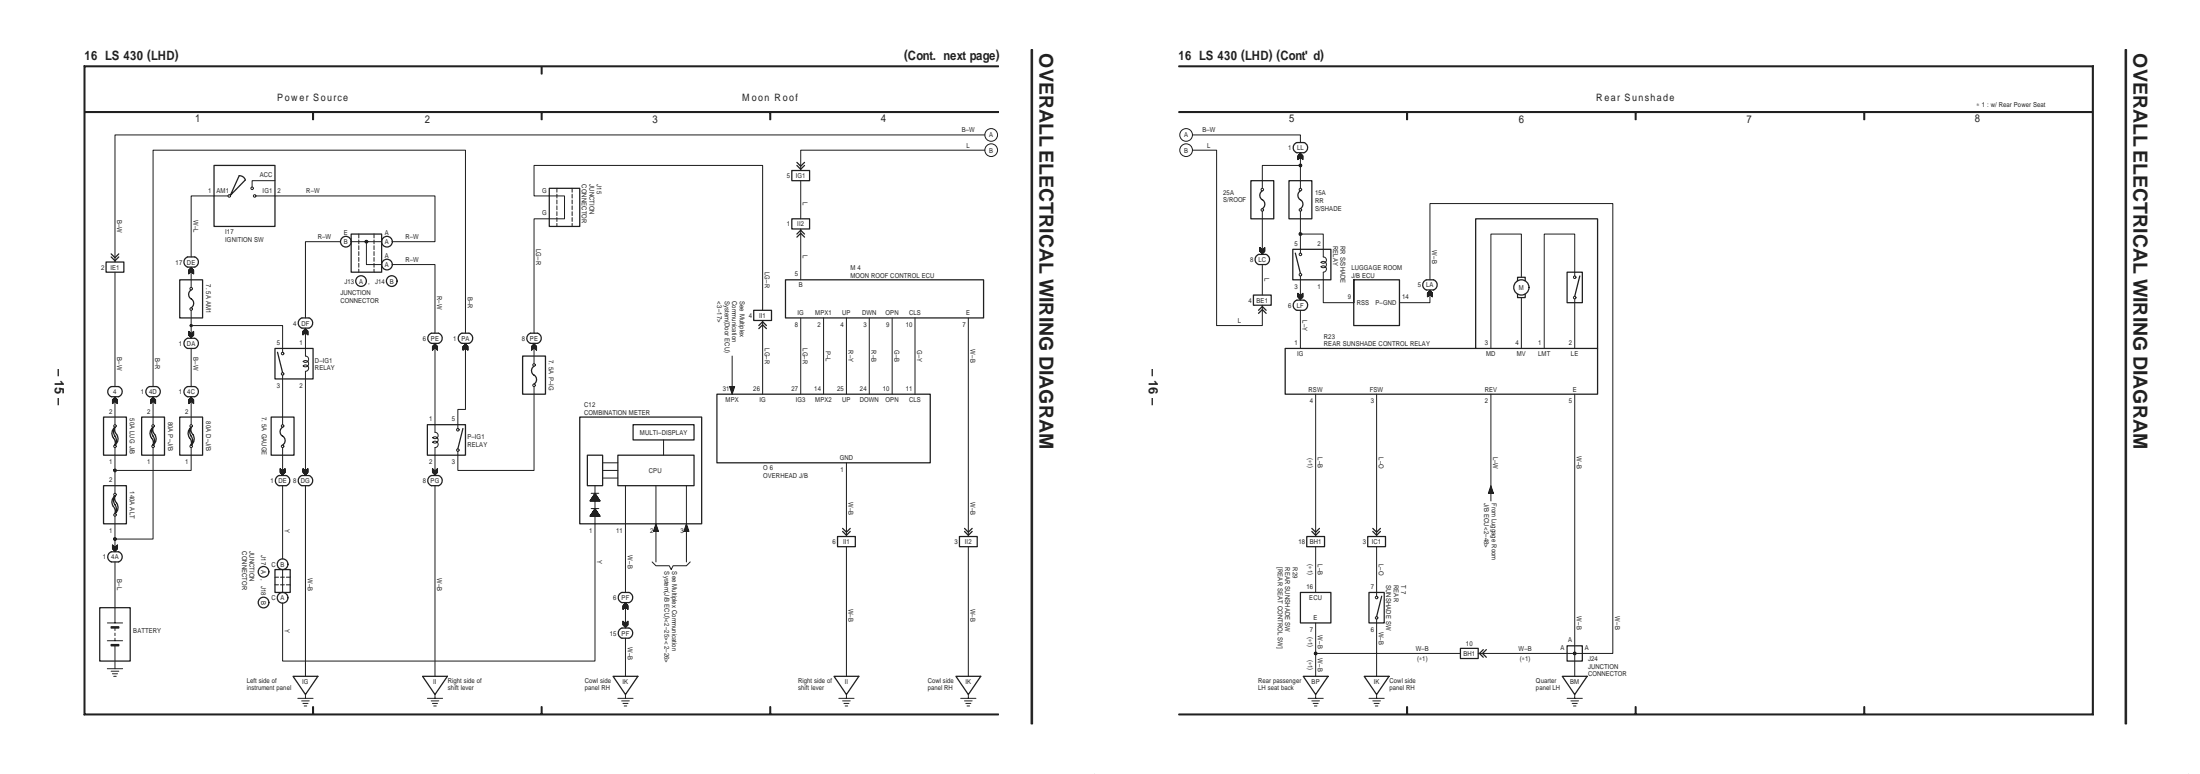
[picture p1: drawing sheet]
<svg xmlns="http://www.w3.org/2000/svg" width="597mm" height="210mm" viewBox="0 0 597 210" stroke-linecap="round" stroke-linejoin="round" font-family="sans-serif">
<g fill="#fff" stroke="#fff" stroke-width=".27">
<path d="M279.9 13.5h17.1z"/>
<path d="M279.9 196.4h17.1z"/>
<path d="M297 13.5v182.9z"/>
<path d="M576.9 13.5h17.1z"/>
<path d="M576.9 196.4h17.1z"/>
<path d="M594 13.5v182.9z"/>
</g>
<g fill="#231f20" stroke="#231f20" stroke-width=".27">
<path d="M279.9 13.5h.4v182.9h-.4z" fill-rule="evenodd"/>
<path d="M576.9 13.5h.4v182.9h-.4z" fill-rule="evenodd"/>
</g>
<path d="M273.7 12v186M570.7 12v186" fill="none" stroke="#fff" stroke-width=".27"/>
<g fill="none" stroke="#231f20" stroke-width=".34">
<path d="M146.9 18.1v2M147.2 18.1v2M271.1 17.9h-248.3v176h248.3M271.1 18.1h-248.1v175.6h248.1M320 18.1h248.1v175.6h-248.1M320 17.9h248.3v176h-248.3M23 30.5h248.1M23 30.3h248.1M84.9 30.5v2M85.1 30.5v2M146.9 30.5v2M147.2 30.5v2"/>
<path d="M209 30.5v2M209.2 30.5v2M320 30.5h248.1M320 30.3h248.1M351.7 38.9l.4-.2h1.9a1.45 1.45 0 0 1 1 1.4 1.45 1.45 0 0 1-1 1.3h-1.9a1.45 1.45 0 0 1-.4-2.5zM381.9 30.5v2M382.1 30.5v2M443.9 30.5v2M444.2 30.5v2M506 30.5v2M506.2 30.5v2M58.1 44.9h16.6v16.5h-16.6z"/>
<path d="M64.9 47.7a1.64 1.64 0 0 1 1.7 1.1l-4.1 4.2zM149.1 51.1h8.3v10.3h-8.3zM215 59.4h4.8v2.7h-4.8zM215 46.3h4.8v2.7h-4.8zM216.3 44.9l1.1 1 1-1M216.3 44.1l1.1 1 1-1M339.6 49h6.2v10.4h-6.2zM342.7 51.8a1.56 1.56 0 0 0 .4 2.7 1.4 1.4 0 0 1-.4 2.1M349.9 49h6.2v10.4h-6.2zM353 51.8a1.56 1.56 0 0 0 .4 2.7 1.4 1.4 0 0 1-.4 2.1M28.8 71.1h4.8v2.7h-4.8zM30.2 69.7l1 1 1-1"/>
<path d="M30.2 68.9l1 1 1-1M48.8 75.9h6.2v10.4h-6.2zM50.5 69.9l.4-.2h2a1.45 1.45 0 0 1 1 1.4 1.45 1.45 0 0 1-1 1.4h-2a1.45 1.45 0 0 1-.4-2.6zM51.9 78.7a1.56 1.56 0 0 0 .4 2.7 1.4 1.4 0 0 1-.4 2.1M95.3 63.5h8.3v10.3h-8.3zM213.2 75.9h53.8v10.4h-53.8zM216.3 63.5l1.1-1 1 1M216.3 64.3l1.1-1 1 1M341.3 69.2l.4-.2h2a1.45 1.45 0 0 1 1 1.4 1.45 1.45 0 0 1-1 1.4h-2a1.45 1.45 0 0 1-1-1.2 1.45 1.45 0 0 1 .6-1.4zM351 67.6h10.3v8.3h-10.3zM351.7 68.7l1.3 5.5M367.5 75.9v12.4h12.4v-12.4h-12.4v6.2"/>
<path d="M386.8 76.1l.4-.2h2a1.45 1.45 0 0 1 1 1.4 1.45 1.45 0 0 1-1 1.4h-2a1.45 1.45 0 0 1-.9-1.2 1.45 1.45 0 0 1 .5-1.4zM412 76.2v-1h2.1v1M412 79.8v.9h2.1v-.9M425.4 73.8h4.2v8.3h-4.2zM428.9 74.9l-1.4 5.5M50.5 92l.4-.2h2a1.45 1.45 0 0 1 1 1.4 1.45 1.45 0 0 1-1 1.3h-2a1.45 1.45 0 0 1-.9-1.1 1.45 1.45 0 0 1 .5-1.4zM74.7 94.5h10.3v8.3h-10.3zM75.3 95.6l1.4 5.5M81.6 86.5l.4-.2h1.9a1.45 1.45 0 0 1 1 1.3 1.45 1.45 0 0 1-1 1.4h-1.9a1.45 1.45 0 0 1-.4-2.5zM116.7 90.6l.4-.2h1.9a1.45 1.45 0 0 1 1.1 1.4 1.45 1.45 0 0 1-1.1 1.4h-1.9a1.45 1.45 0 0 1-.4-2.6zM125 90.6l.4-.2h1.9a1.45 1.45 0 0 1 1 1.4 1.45 1.45 0 0 1-1 1.4h-1.9a1.45 1.45 0 0 1-.4-2.6zM141.9 96.6h6.2v10.4h-6.2z"/>
<path d="M143.6 90.6l.4-.2h1.9a1.45 1.45 0 0 1 1 1.4 1.45 1.45 0 0 1-1 1.4h-1.9a1.45 1.45 0 0 1-.4-2.6zM145 99.4a1.56 1.56 0 0 0 .3 2.7 1.4 1.4 0 0 1-.3 2.1M204.6 84.2h4.8v2.8h-4.8zM206 88.3l1-1 1.1 1M206 89.2l1-1.1 1.1 1.1M340.3 80.1h4.8v2.7h-4.8zM341.7 84.2l1-1 1 1M341.7 85l1-1 1 1M348.9 94.5h84.8v12.5h-84.8zM351.7 81.6l.4-.2h1.9a1.45 1.45 0 0 1 1 1.4 1.45 1.45 0 0 1-1 1.4h-1.9a1.45 1.45 0 0 1-.4-2.6zM400.6 94.5v-35.1h33.1v35.1M28.1 113.2h6.2v10.3h-6.2z"/>
<path d="M29.8 105.1l.5-.2h1.9a1.45 1.45 0 0 1 1 1.4 1.45 1.45 0 0 1-1 1.3h-1.9a1.45 1.45 0 0 1-.5-2.5zM31.2 115.9v1.3l.5 .7M31.2 115.9a2.31 2.31 0 0 0 .3 2.9 2.03 2.03 0 0 1-.3 1.9M31.2 115.9a2.38 2.38 0 0 0 0 3.6v1.2M31.7 117.9a2.07 2.07 0 0 1-.5 2.8M38.5 113.2h6.2v10.3h-6.2zM40.2 105.1l.4-.2h1.9a1.45 1.45 0 0 1 1 1.4 1.45 1.45 0 0 1-1 1.3h-1.9a1.45 1.45 0 0 1-.4-2.5zM41.6 115.9v1.3a2.38 2.38 0 0 1 0 3.5M41.6 115.9a2.31 2.31 0 0 0 .2 2.9 2.03 2.03 0 0 1-.2 1.9M41.6 115.9a2.38 2.38 0 0 0-.1 3.6l.1 1.2M48.8 113.2h6.2v10.3h-6.2zM50.5 105.1l.4-.2h2a1.45 1.45 0 0 1 1 1.4 1.45 1.45 0 0 1-1 1.3h-2a1.45 1.45 0 0 1-.4-2.5z"/>
<path d="M51.9 115.9v1.3a2.38 2.38 0 0 1 0 3.5M51.9 115.9a2.31 2.31 0 0 0 .3 2.9 2.03 2.03 0 0 1-.3 1.9M51.9 115.9a2.38 2.38 0 0 0 0 3.6v1.2M73.6 113.2h6.2v10.3h-6.2zM76.7 115.9a1.56 1.56 0 0 0 .4 2.7 1.4 1.4 0 0 1-.4 2.1M116 115.2h10.4v8.3h-10.4zM125.7 116.3l-1.4 5.5M157.4 113.2h33.1v28.9h-33.1zM171.9 115.2h16.5v4.2h-16.5zM194.6 107h57.9v18.6h-57.9zM28.1 131.8h6.2v10.3h-6.2zM31.2 134.5v1.3l.5 .7"/>
<path d="M31.2 134.5a2.31 2.31 0 0 0 .3 2.9 2.03 2.03 0 0 1-.3 2M31.2 134.5a2.38 2.38 0 0 0 0 3.6v1.3M31.7 136.5a2.07 2.07 0 0 1-.5 2.9M75.3 129.2l.5-.2h1.9a1.45 1.45 0 0 1 1 1.4 1.45 1.45 0 0 1-1 1.4h-1.9a1.45 1.45 0 0 1-.5-2.6zM81.6 129.2l.4-.2h1.9a1.45 1.45 0 0 1 1 1.4 1.45 1.45 0 0 1-1 1.4h-1.9a1.45 1.45 0 0 1-.4-2.6zM116.7 129.2l.4-.2h1.9a1.45 1.45 0 0 1 1.1 1.4 1.45 1.45 0 0 1-1.1 1.4h-1.9a1.45 1.45 0 0 1-.4-2.6zM159.5 123.5h4.1v8.3h-4.1zM167.7 123.5h20.7v8.3h-20.7zM29.8 149.9l.5-.2h1.9a1.45 1.45 0 0 1 1 1.4 1.45 1.45 0 0 1-1 1.4h-1.9a1.45 1.45 0 0 1-1-1.2 1.45 1.45 0 0 1 .5-1.4zM74.7 154.5h4.1v6.2h-4.1zM227.4 145.6h4.8v2.7h-4.8zM228.8 144.2l1 1 1-1"/>
<path d="M228.8 143.4l1 1 1-1M260.5 145.6h4.8v2.7h-4.8zM261.8 144.2l1.1 1 1-1M261.8 143.4l1.1 1 1-1M354.8 145.6h4.8v2.7h-4.8zM356.1 144.2l1.1 1 1-1M356.1 143.4l1.1 1 1-1M371.3 145.6h4.8v2.7h-4.8zM372.7 144.2l1 1 1.1-1M372.7 143.4l1 1 1.1-1M27.1 164.9h8.3v14.5h-8.3zM30.2 170.1h2v.3h-2z"/>
<path d="M30.2 174.9h2v.3h-2zM168.4 170.6l.4-.2h2a1.45 1.45 0 0 1 1 1.4 1.45 1.45 0 0 1-1 1.4h-2a1.45 1.45 0 0 1-.9-1.2 1.45 1.45 0 0 1 .5-1.4zM168.4 161l.4-.3h2a1.45 1.45 0 0 1 1 1.4 1.45 1.45 0 0 1-1 1.4h-2a1.45 1.45 0 0 1-.9-1.1 1.45 1.45 0 0 1 .5-1.4zM353 160.7h8.3v8.3h-8.3zM371.7 160.7h4.1v8.3h-4.1zM375.1 161.8l-1.4 5.5M396.5 175.9h4.8v2.8h-4.8zM402.7 176.3l-1.1 1 1.1 1M403.5 176.3l-1 1 1 1M425.4 175.2h4.2v4.2h-4.2zM79.6 183.5h6.7l-3.4 4.9zM84.9 191.8v1.9"/>
<path d="M85.1 191.8v1.9M114.7 183.5h6.8l-3.4 4.9zM146.9 191.8v1.9M147.2 191.8v1.9M166.4 183.5h6.8l-3.4 4.9zM209 191.8v1.9M209.2 191.8v1.9M226.4 183.5h6.8l-3.4 4.9zM259.5 183.5h6.8l-3.4 4.9zM353.8 183.5h6.7l-3.3 4.9zM370.4 183.5h6.7l-3.4 4.9zM381.9 191.8v1.9"/>
<path d="M382.1 191.8v1.9M424.1 183.5h6.8l-3.4 4.9zM443.9 191.8v1.9M444.2 191.8v1.9M506 191.8v1.9M506.2 191.8v1.9"/>
<circle cx="93.9" cy="65.6" r="1.45"/>
<circle cx="98" cy="76.3" r="1.45"/>
<circle cx="105.1" cy="71.8" r="1.45"/>
<circle cx="105.1" cy="65.6" r="1.45"/>
<circle cx="106.3" cy="76.3" r="1.45"/>
<circle cx="413" cy="78" r="2.07"/>
<circle cx="71.5" cy="155.1" r="1.45"/>
<circle cx="76.7" cy="153.1" r="1.45"/>
<circle cx="71.5" cy="163.5" r="1.45"/>
<circle cx="76.7" cy="162.2" r="1.45"/>
</g>
<g fill="none" stroke="#231f20" stroke-width=".27">
<path d="M58.1 53.2h3.8M69.5 53.2h5.2M74.7 49h-6.3v1.7M149.1 53.2h4.2v6.2h-4.2M342.7 57.3v11.7M352.4 42.2v1l.2-1.1v.9l.1-1 .1 .9v-1.1l.1 .9 .1-1v.9v-1l.2 1.1v-.9l.1 1 .1-.8v1l.1-.9 .1 1 .1-.9v1l-.7-.6-.7 .7v-1l.7-.7 .7 .7v1l-.7-.7M352.7 44.6a.38 .38 0 0 0 .2 .6 .38 .38 0 0 0 .5-.4 .38 .38 0 0 0-.6-.2v.4h.4l-.1-.3-.1 .2h-10.3v6.2M353 41.4v9.7M353 57.3v11.4M51.3 73.3v.9v-1l.1 .9 .1-1 .1 .9v-1.1l.1 .9 .1-1.1 .1 .9v-.9l.1 1v-.9l.1 1 .1-.9v1l.1-.8 .1 1 .1-.8v.9l-.6-.6-.7 .8v-1.1l.7-.7 .7 .7v1.1l-.7-.7M51.9 72.5v5.5M95.3 65.6h8.3"/>
<path d="M99.2 65.3a.38 .38 0 0 0 .2 .6 .38 .38 0 0 0 .4-.4 .38 .38 0 0 0-.5-.3l.1 .6 .3-.2-.3-.2 .1 6.4h4.1M342.7 67.8l.7-.7v1.1l-.7 .7-.7-.7v-1.1l.7 .8 .6-.7v1l-.1-.9v1l-.1-.8-.1 1.1-.1-.9-.1 1v-.9l-.1 1v-.9l-.1 .9-.1-1.1-.1 .9-.1-1.1v.9l-.1-1-.1 .9v-1.1v1M352.7 63.3a.38 .38 0 0 0 .2 .6 .38 .38 0 0 0 .5-.4 .38 .38 0 0 0-.6-.3v.4l.3 .1 .1-.3-.3-.1 .1 .2h6.2v6.2a.86 .86 0 0 1 .8 1.2 .86 .86 0 0 1-1.4 .3 .86 .86 0 0 1 1.3 0 .86 .86 0 0 1-.1 1.2 .86 .86 0 0 1-1.2 0 .86 .86 0 0 1 1.4 .3 .86 .86 0 0 1-.8 1.1v8.3h8.3M353 74.9v6.5M387.6 79.5v1l.1-1.1 .1 .8 .1-1v.9l.1-1 .1 .9v-1.1l.1 .9v-.9l.1 1 .1-.8 .1 1v-.9l.1 1 .1-.8 .1 1v-.9v1l-.6-.7-.7 .8v-1.1l.7-.7 .7 .7v1.1l-.7-.7M388.2 78.7v3.4h-8.3M413 75.2v-11.7h-8.3v31M427.5 74.9v-11.4h-8.3v31M51.8 88.6v-.5h.2v.5M51.9 90.6l.7-.7v1l-.7 .7-.7-.7v-1l.7 .7 .6-.6v1l-.1-.9-.1 1.1-.1-.9v1l-.1-.9-.1 1.1v-.9l-.1 1v-.9l-.1 .8v-1l-.1 .9-.1-1.1v.9l-.2-1.1-.1 .9v-1v1M51.9 88.3h24.8v7.3M51.9 84.2v7.6"/>
<path d="M82.3 89.8v1l.1-1.1 .1 .9 .1-1v.9l.1-1.1 .1 .9 .1-1v.8v-.9l.1 1 .1-.8v1l.1-.9 .1 1v-.9l.2 1.1v-.9v1l-.6-.6-.7 .7v-1l.7-.7 .7 .7v1l-.7-.7M82.9 89v7.6a.86 .86 0 0 1 .8 1.2 .86 .86 0 0 1-1.4 .3 .86 .86 0 0 1 1.2 0 .86 .86 0 0 1 0 1.2 .86 .86 0 0 1-1.2 0 .86 .86 0 0 1 1.4 .2 .86 .86 0 0 1-.8 1.2v28.3M117.5 94v.9l.1-1.1 .1 .9v-1l.1 .9 .1-1 .1 .9v-1.1l.1 .9v-1l.1 1.1 .1-.8 .1 1v-.9l.1 1 .1-.9v1l.1-.8v.9l-.6-.6-.7 .7v-1l.7-.7 .7 .7v1l-.7-.6M118.1 93.2v24.1a.86 .86 0 0 1 .8 1.2 .86 .86 0 0 1-1.4 .2 .86 .86 0 0 1 1.2 .1 .86 .86 0 0 1 0 1.2 .86 .86 0 0 1-1.2 0 .86 .86 0 0 1 1.4 .2 .86 .86 0 0 1-.8 1.2v7.6M125.7 94v.9l.1-1 .1 .9v-1l.1 .9 .1-1.1 .1 .9 .1-1.1 .1 .9v-1v1.1l.1-.9 .1 1v-.9l.1 1 .1-.8 .1 1 .1-.8v.9l-.6-.6-.7 .7v-1l.7-.7 .7 .7v1l-.7-.6M126.4 93.2v17.9h-2.1v5.2M144.4 94v.9v-1l.1 .9 .1-1v.9l.1-1.1 .1 .9 .1-1.1 .1 .9v-1v1.1l.1-.9 .1 1 .1-.9v1l.1-.8 .1 1 .1-.8v.9l-.6-.6-.7 .7v-1l.7-.7 .7 .7v1l-.7-.6M145 93.2v5.5M353 80.2l.7-.6v1l-.7 .7-.7-.7v-1l.7 .7 .7-.6v.9l-.1-.8-.1 1-.1-.9v1l-.1-.9-.1 1v-.8l-.2 1v-.9v.9l-.1-1.1-.1 .9v-1l-.1 .9-.1-1v.9l-.2-1.1v.9M413 80.7v13.8M427.5 81.1v13.4M30.6 108.5v.9l.1-1.1 .1 .9 .1-1v.9l.1-1.1 .1 .9v-1l.1 .9v-1l.2 1.1v-.9l.1 1 .1-.8v1l.1-.9 .1 1v-.8v.9l-.6-.6-.7 .7v-1l.7-.7 .7 .7v1l-.7-.7"/>
<path d="M31.2 107.6v7.6M40.9 108.5v.9l.1-1 .1 .9 .1-1.1 .1 .9v-1.1l.1 .9 .1-1 .1 .9v-1v1l.1-.8 .1 1v-.9l.2 1.1v-.9l.1 1 .1-.8v.9l-.6-.6-.7 .7v-1l.7-.7 .6 .7v1l-.6-.7M41.6 107.6v7.6M51.3 108.5v.9v-1l.1 .9 .2-1.1v.9l.1-1.1 .1 .9v-1l.1 .9v-1l.1 1v-.8l.1 1 .1-.9v1l.1-.9 .1 1.1 .1-.8v.9l-.6-.6-.7 .7v-1l.7-.7 .7 .7v1l-.7-.7M51.9 107.6v7.6M76.7 101.8v13.4M145 104.9v22.7h-20.7v-5.1M180.1 119.4v4.1M198.1 104.9h1.3l-.6 2.1-.7-2.1 .7 1.6 .5-1.6-.5 1.2-.4-1.2 .4 .7 .2-.7M31.2 121.4v12.4M41.6 121.4v24.9h-10.4l-.1-.2h.3v.3a.26 .26 0 0 1-.4-.3 .26 .26 0 0 1 .4-.2 .38 .38 0 0 1 .1 .6 .38 .38 0 0 1-.5 .1 .38 .38 0 0 1-.1-.6M51.9 121.4v6.2h-20.7l-.1-.1h.3v.3a.26 .26 0 0 1-.4-.3 .26 .26 0 0 1 .4-.2 .38 .38 0 0 1 .1 .5 .38 .38 0 0 1-.5 .1 .38 .38 0 0 1-.1-.5"/>
<path d="M76.7 127.8l.7-.7v1.1l-.7 .7-.7-.7v-1.1l.7 .8 .6-.7v1v-.9l-.1 1-.1-.8-.1 1.1-.1-.9v1l-.1-.9-.1 1v-.9v.9l-.1-1.1-.1 .9-.1-1.1-.1 .9-.1-1v.9l-.1-1.1v1M76.7 121.4v7.6M82.9 127.8l.7-.7v1.1l-.7 .7-.7-.7v-1.1l.7 .8 .6-.7v1v-.9l-.1 1-.1-.8v1l-.1-.9-.1 1v-.8l-.2 1v-.9v.9l-.1-1.1-.1 .9-.1-1v.9l-.1-1.1-.1 .9-.1-1.1v1M118.1 127.8l.7-.7v1.1l-.7 .7-.7-.7v-1.1l.7 .8 .6-.7v1l-.1-.9v1l-.1-.8-.1 1v-.9l-.1 1-.1-.8-.1 1v-.9l-.1 .9v-1.1l-.1 .9-.1-1-.1 .9v-1.1l-.1 .9-.1-1.1v1M160.5 133.8h2.1M160.5 138h2.1M161.5 133.8l1.4 2.1h-2.8l1.4-2.1 .1 .2-.2 .1 .3 .1-.4 .1h.5l-.6 .1 .7 .1h-.8l.9 .1-1 .1h1.1l-1.2 .1 1.3 .1h-1.4l1.5 .1-1.6 .1h1.7l-1.7 .1 1.7 .1-1.8 .1h1.9l-2 .1 2.1 .1h-2.2l2.3 .1-2.4 .1h2.5l-2.6 .1h2.7M161.5 138l1.4 2.1h-2.8l1.4-2.1 .1 .2-.2 .1h.3l-.4 .1 .5 .1h-.6l.7 .1-.8 .1h.9l-1 .1 1.1 .1h-1.2l1.3 .1-1.4 .1h1.5l-1.6 .1 1.7 .1-1.7 .1h1.7l-1.8 .1 1.9 .1h-2l2.1 .1-2.2 .1h2.3l-2.4 .1 2.5 .1h-2.6l2.7 .1M161.5 131.8v10.3M163.6 129.7h4.1M163.6 125.6h4.1M163.6 127.6h4.1"/>
<path d="M169.8 131.8v10.3M178.1 131.8v10.3M186.3 131.8v10.3M404.5 133.8l.2-.7 .4 .7-.4-1.2-.5 1.2 .5-1.6 .7 1.6-.7-2-.6 2h1.3M31.2 148.5l.7-.7v1.1l-.7 .7-.7-.7v-1.1l.7 .7 .6-.6v1v-.9l-.1 1-.1-.8v1l-.1-.9-.1 1v-.9l-.2 1.1v-.9l-.1 .8v-1l-.1 .9-.1-1v.9l-.1-1.1-.1 .9-.1-1.1v1M31.2 140.1v9.6M76.7 154.5v6.2M177.4 144.2h1.4l-.7-2.1-.7 2.1 .7-1.6 .5 1.6-.5-1.2-.4 1.2 .4-.8 .2 .8M185.7 144.2h1.3l-.7-2.1-.6 2.1 .6-1.6 .6 1.6-.6-1.2-.3 1.2 .3-.8 .3 .8M29.1 169h4.2M29.1 173.8h4.2M31.2 164.9v4.1"/>
<path d="M31.2 170.4v.7M31.2 171.8v.7M31.2 173.2v.6M31.2 175.2v6.2M169.2 164.3v1l.1-1.1 .1 .9 .1-1.1v.9l.1-1 .1 .9v-1l.1 .8v-.9l.1 1.1 .1-.9 .1 1v-.9l.1 1 .1-.8 .1 1v-.9v1l-.6-.6-.7 .7v-1.1l.7-.6 .7 .6v1.1l-.7-.7M169.8 169.2l.7-.7v1l-.7 .7-.7-.7v-1l.7 .7 .6-.6v1v-.9l-.1 1-.1-.8-.1 1v-.9l-.1 1-.1-.9-.1 1.1v-.9l-.1 .8v-1l-.1 .9-.1-1v.9l-.1-1.1-.1 .9-.1-1.1v1M169.8 163.5v6.9M356.9 177a.38 .38 0 0 0 .2 .7 .38 .38 0 0 0 .4-.5 .38 .38 0 0 0-.5-.2v.4h.3v-.2l-.2-.1 .1 .2M373.7 160.7v1.1M373.7 168v1M425.4 177.3h4.2M427.2 177a.38 .38 0 0 0 .2 .7 .38 .38 0 0 0 .5-.5 .38 .38 0 0 0-.6-.2l.1 .5 .3-.2-.3-.2 .1 .2"/>
<path d="M427.5 175.2v8.3M29.1 181.4h4.2M30.2 182.1h2M30.5 182.8h1.4M30.9 183.5h.7M80.9 189.5h4.1M81.9 190.2h2.1M82.2 190.9h1.4M82.6 191.5h.7M82.9 188.4v1.1M116 189.5h4.2M117.1 190.2h2"/>
<path d="M117.4 190.9h1.4M117.7 191.5h.7M118.1 188.4v1.1M167.7 189.5h4.2M168.8 190.2h2M169.1 190.9h1.4M169.5 191.5h.6M169.8 188.4v1.1M227.7 189.5h4.2M228.8 190.2h2M229.1 190.9h1.4M229.4 191.5h.7"/>
<path d="M229.8 188.4v1.1M260.8 189.5h4.2M261.8 190.2h2.1M262.2 190.9h1.4M262.5 191.5h.7M262.9 188.4v1.1M355.1 189.5h4.1M356.1 190.2h2.1M356.5 190.9h1.4M356.8 191.5h.7M357.2 188.4v1.1M371.7 189.5h4.1"/>
<path d="M372.7 190.2h2.1M373 190.9h1.4M373.4 191.5h.7M373.7 188.4v1.1M425.4 189.5h4.2M426.5 190.2h2M426.8 190.9h1.4M427.2 191.5h.6M427.5 188.4v1.1"/>
<circle cx="62.2" cy="53.2" r=".34"/>
<circle cx="68.4" cy="51.1" r=".34"/>
<circle cx="69.1" cy="53.2" r=".34"/>
<circle cx="342.7" cy="57" r=".34"/>
<circle cx="342.7" cy="51.4" r=".34"/>
<circle cx="353" cy="57" r=".34"/>
<circle cx="353" cy="51.4" r=".34"/>
<circle cx="51.9" cy="78.3" r=".34"/>
<circle cx="353" cy="74.5" r=".34"/>
<circle cx="353" cy="69" r=".34"/>
<circle cx="427.5" cy="75.2" r=".34"/>
<circle cx="51.9" cy="88.3" r=".31"/>
<circle cx="51.9" cy="88.3" r=".23"/>
<circle cx="51.9" cy="83.8" r=".34"/>
<circle cx="76.7" cy="95.9" r=".34"/>
<circle cx="145" cy="99" r=".34"/>
<circle cx="427.5" cy="80.7" r=".34"/>
<circle cx="31.2" cy="115.6" r=".34"/>
<circle cx="41.6" cy="115.6" r=".34"/>
<circle cx="51.9" cy="115.6" r=".34"/>
<circle cx="76.7" cy="115.6" r=".34"/>
<circle cx="76.7" cy="101.4" r=".34"/>
<circle cx="124.3" cy="116.6" r=".34"/>
<circle cx="145" cy="104.5" r=".34"/>
<circle cx="31.2" cy="139.7" r=".34"/>
<circle cx="31.2" cy="134.2" r=".34"/>
<circle cx="31.2" cy="121.1" r=".34"/>
<circle cx="41.6" cy="121.1" r=".34"/>
<circle cx="51.9" cy="121.1" r=".34"/>
<circle cx="76.7" cy="121.1" r=".34"/>
<circle cx="124.3" cy="122.1" r=".34"/>
<circle cx="373.7" cy="162.1" r=".34"/>
<circle cx="373.7" cy="167.6" r=".34"/>
</g>
<g fill="none" stroke="#231f20" stroke-width=".28">
<path d="M267.4 36.6h-236.2v34.5M323.7 36.6h29.3v2.1M58.1 53.2h-6.2v16.5M74.7 53.2h43.4v12.4h-11.6M149.1 59.4h-4.1v31M149.1 53.2h-4.1v-8.3h62v39.3M217.4 49v10.4M267.4 40.7h-50v5.6M323.7 40.7h6.6v47.6h12.4v-5.5M31.2 73.8v31.1M92.4 65.6h-9.5v20.7M106.5 71.8h11.6v18.6"/>
<path d="M217.4 62.1v13.8M342.7 71.8v8.3M388.2 75.9v-20.7h49.6v122.1h-8.2M51.9 94.5v10.4M126.4 90.4v-49.7h-84.8v64.2M198.8 96.6v10.4M207 87v20M217.4 86.3v20.7M223.6 86.3v20.7M229.8 86.3v20.7M236 86.3v20.7M242.2 86.3v20.7"/>
<path d="M248.4 86.3v20.7M262.9 86.3v59.3M353 84.2v10.3M357.2 107v38.6M373.7 107v38.6M404.7 107v28.9M427.5 107v68.2M76.7 131.8v19.8M82.9 131.8v51.7M118.1 131.8v51.7M229.8 125.6v20M31.2 152.5v12.4"/>
<path d="M161.5 142.1v37.3h-84.8v-15.8M169.8 142.1v18.6M177 152.5l1.1 1h3.6l.5 1 .5-1h3.6l1.1-1M178.1 142.1v10.4M186.3 142.1v10.4M229.8 148.3v35.2M262.9 148.3v35.2M357.2 148.3v12.4M373.7 148.3v12.4M169.8 173.2v10.3M357.2 169v14.5M357.2 177.3h39.3"/>
<path d="M373.7 169v14.5M401.3 177.3h24.1"/>
<circle cx="269.1" cy="36.6" r="1.72"/>
<circle cx="322" cy="36.6" r="1.72"/>
<circle cx="269.1" cy="40.7" r="1.72"/>
<circle cx="322" cy="40.7" r="1.72"/>
</g>
<path d="M151.2 51.1v10.3M155.3 51.1v10.3M97.4 63.5v10.3M101.5 63.5v10.3M78.8 156.6h-4.1M78.8 158.7h-4.1" fill="none" stroke="#231f20" stroke-width=".28" stroke-dasharray="1.1 .5"/>
<g font-size="5.3" fill="#231f20">
<text x="282.2" y="14.5" transform="rotate(90 282.2 14.5)">OVERALL ELECTRICAL WIRING DIAGRAM</text>
<text x="579.2" y="14.5" transform="rotate(90 579.2 14.5)">OVERALL ELECTRICAL WIRING DIAGRAM</text>
</g>
<g font-size="3.5" fill="#231f20">
<text x="22.9" y="16.2">16 LS 430 (LHD)</text>
<text x="245.4" y="16">(Cont. next page)</text>
<text x="319.9" y="16.2">16 LS 430 (LHD) (Cont' d)</text>
<text x="14.9" y="100.1" transform="rotate(90 14.9 100.1)">– 15 –</text>
<text x="311.9" y="100.1" transform="rotate(90 311.9 100.1)">– 16 –</text>
</g>
<g font-size="2.9" fill="#231f20">
<text x="52.9" y="33.2">1</text>
<text x="115.3" y="33.3">2</text>
<text x="177.2" y="33.3">3</text>
<text x="239.1" y="33.2">4</text>
<text x="349.9" y="33.2">5</text>
<text x="412.3" y="33.3">6</text>
<text x="474.2" y="33.3">7</text>
<text x="536.1" y="33.2">8</text>
</g>
<g font-size="2.8" fill="#231f20">
<text x="75.2" y="27.3">P ow er S ource</text>
<text x="201.5" y="27.3">M oon R oof</text>
<text x="433.3" y="27.3">R ear S unshade</text>
</g>
<g font-size="1.8" fill="#231f20">
<text x="536.6" y="29">∗ 1 : w/ Rear Power Seat</text>
<text x="261.1" y="35.9">B–W</text>
<text x="326.4" y="35.9">B–W</text>
<text x="262.4" y="40">L</text>
<text x="268.5" y="41.4">B</text>
<text x="268.5" y="37.3">A</text>
<text x="321.5" y="41.4">B</text>
<text x="321.5" y="37.3">A</text>
<text x="327.8" y="40">L</text>
<text x="349.7" y="40.7">1</text>
<text x="352.1" y="40.7">LL</text>
<text x="56.5" y="52.2">1</text>
<text x="58.8" y="52.2">AM1</text>
<text x="70.5" y="48.1">ACC</text>
<text x="71.3" y="52.2">IG1</text>
<text x="75.3" y="52.2">2</text>
<text x="83.2" y="52.5">R–W</text>
<text x="147.1" y="52.2">G</text>
<text x="158" y="50" transform="rotate(90 158 50)">CONNECTOR</text>
<text x="160" y="50" transform="rotate(90 160 50)">JUNCTION</text>
<text x="162" y="50" transform="rotate(90 162 50)">J15</text>
<text x="213.6" y="48.3">5</text>
<text x="216" y="48.3">IG1</text>
<text x="332.1" y="52.8">25A</text>
<text x="357" y="53">15A</text>
<text x="31.8" y="59.6" transform="rotate(90 31.8 59.6)">B–W</text>
<text x="52.5" y="59.7" transform="rotate(90 52.5 59.7)">W–L</text>
<text x="147.1" y="58.4">G</text>
<text x="218" y="54.8" transform="rotate(90 218 54.8)">L</text>
<text x="332.1" y="54.8">S/ROOF</text>
<text x="357" y="55.1">RR</text>
<text x="357" y="57.1">S/SHADE</text>
<text x="61.2" y="63.5">I17</text>
<text x="61.2" y="65.5">IGNITION SW</text>
<text x="86.3" y="64.9">R–W</text>
<text x="93.3" y="63.8">E</text>
<text x="104.5" y="63.8">A</text>
<text x="110" y="64.9">R–W</text>
<text x="213.6" y="61.4">1</text>
<text x="216.5" y="61.4">II2</text>
<text x="47.7" y="71.8">17 DE</text>
<text x="93.3" y="66.3">B</text>
<text x="104.5" y="70.1">A</text>
<text x="104.5" y="66.3">A</text>
<text x="110" y="71.1">R–W</text>
<text x="145.6" y="67.6" transform="rotate(90 145.6 67.6)">LG–R</text>
<text x="218" y="69.3" transform="rotate(90 218 69.3)">L</text>
<text x="339.4" y="71.1">8</text>
<text x="341.6" y="71.1">LC</text>
<text x="351.4" y="66.7">5</text>
<text x="357.6" y="66.7">2</text>
<text x="361.9" y="66.7" transform="rotate(90 361.9 66.7)">RELAY</text>
<text x="363.9" y="66.7" transform="rotate(90 363.9 66.7)">RR S/SHADE</text>
<text x="388.8" y="67.9" transform="rotate(90 388.8 67.9)">W–B</text>
<text x="27.5" y="73.2">2</text>
<text x="30" y="73.2">IE1</text>
<text x="56" y="77.2" transform="rotate(90 56 77.2)">7. 5A AM1</text>
<text x="93.5" y="76.9">J13</text>
<text x="97.5" y="76.9">A</text>
<text x="100" y="76.9">,</text>
<text x="101.8" y="76.9">J14</text>
<text x="104.5" y="72.5">A</text>
<text x="105.8" y="76.9">B</text>
<text x="207.6" y="73.8" transform="rotate(90 207.6 73.8)">LG–R</text>
<text x="215.8" y="75">5</text>
<text x="216.8" y="78">B</text>
<text x="230.9" y="73.3">M 4</text>
<text x="230.9" y="75.3">MOON ROOF CONTROL ECU</text>
<text x="343.3" y="75.5" transform="rotate(90 343.3 75.5)">L</text>
<text x="366.9" y="73.3">LUGGAGE ROOM</text>
<text x="366.9" y="75.3">J/B ECU</text>
<text x="384.9" y="78">5</text>
<text x="387.2" y="78">LA</text>
<text x="92.4" y="80">JUNCTION</text>
<text x="92.4" y="82.1">CONNECTOR</text>
<text x="118.7" y="80.3" transform="rotate(90 118.7 80.3)">R–W</text>
<text x="127" y="80.5" transform="rotate(90 127 80.5)">B–R</text>
<text x="194.7" y="81.7" transform="rotate(90 194.7 81.7)">&lt;3–17&gt;</text>
<text x="196.8" y="81.7" transform="rotate(90 196.8 81.7)">System(Door ECU)</text>
<text x="198.8" y="81.7" transform="rotate(90 198.8 81.7)">Communication</text>
<text x="200.8" y="81.7" transform="rotate(90 200.8 81.7)">See Multiplex</text>
<text x="338.9" y="82.1">4</text>
<text x="341.1" y="82.1">BE1</text>
<text x="349.7" y="83.5">6</text>
<text x="351.4" y="78.4">3</text>
<text x="352.1" y="83.5">LF</text>
<text x="357.6" y="78.4">1</text>
<text x="365.9" y="81.2">9</text>
<text x="368.4" y="82.8">RSS</text>
<text x="373.4" y="82.8">P–GND</text>
<text x="380.6" y="81.2">14</text>
<text x="412.3" y="78.7">M</text>
<text x="79.6" y="88.3">4</text>
<text x="81.8" y="88.3">DF</text>
<text x="203.3" y="86.3">4</text>
<text x="206.1" y="86.3">II1</text>
<text x="215.8" y="88.7">8</text>
<text x="216.5" y="85.6">IG</text>
<text x="221.3" y="85.6">MPX1</text>
<text x="222" y="88.7">2</text>
<text x="228.2" y="88.7">4</text>
<text x="228.6" y="85.6">UP</text>
<text x="234" y="85.6">DWN</text>
<text x="234.4" y="88.7">3</text>
<text x="240.4" y="85.6">OPN</text>
<text x="240.6" y="88.7">9</text>
<text x="245.9" y="88.7">10</text>
<text x="246.8" y="85.6">CLS</text>
<text x="261.3" y="88.7">7</text>
<text x="262.3" y="85.6">E</text>
<text x="336" y="87.6">L</text>
<text x="353.6" y="86.9" transform="rotate(90 353.6 86.9)">L–Y</text>
<text x="48.6" y="93.8">1 DA</text>
<text x="75.1" y="93.6">5</text>
<text x="81.3" y="93.6">1</text>
<text x="114.8" y="92.5">6</text>
<text x="117" y="92.5">PE</text>
<text x="123.1" y="92.5">1</text>
<text x="125.3" y="92.5">PA</text>
<text x="141.7" y="92.5">8</text>
<text x="143.9" y="92.5">PE</text>
<text x="207.6" y="94.4" transform="rotate(90 207.6 94.4)">LG–R</text>
<text x="218" y="94.4" transform="rotate(90 218 94.4)">LG–R</text>
<text x="224.2" y="95.1" transform="rotate(90 224.2 95.1)">P–L</text>
<text x="230.4" y="95" transform="rotate(90 230.4 95)">R–Y</text>
<text x="236.6" y="95" transform="rotate(90 236.6 95)">R–B</text>
<text x="242.8" y="94.9" transform="rotate(90 242.8 94.9)">G–B</text>
<text x="249" y="94.9" transform="rotate(90 249 94.9)">G–Y</text>
<text x="263.5" y="94.8" transform="rotate(90 263.5 94.8)">W–B</text>
<text x="351.4" y="93.6">1</text>
<text x="359.4" y="91.9">R23</text>
<text x="359.4" y="93.9">REAR SUNSHADE CONTROL RELAY</text>
<text x="403.1" y="93.6">3</text>
<text x="411.4" y="93.6">4</text>
<text x="417.6" y="93.6">1</text>
<text x="425.9" y="93.6">2</text>
<text x="31.8" y="96.9" transform="rotate(90 31.8 96.9)">B–W</text>
<text x="42.2" y="97.1" transform="rotate(90 42.2 97.1)">B–R</text>
<text x="52.5" y="96.9" transform="rotate(90 52.5 96.9)">B–W</text>
<text x="85.5" y="98.4">D–IG1</text>
<text x="85.5" y="100.5">RELAY</text>
<text x="149" y="97.7" transform="rotate(90 149 97.7)">7. 5A P–IG</text>
<text x="352.2" y="96.6">IG</text>
<text x="403.5" y="96.6">MD</text>
<text x="411.8" y="96.6">MV</text>
<text x="417.6" y="96.6">LMT</text>
<text x="426.5" y="96.6">LE</text>
<text x="30.8" y="106.9">4</text>
<text x="38.3" y="106.9">1</text>
<text x="40.5" y="106.9">4D</text>
<text x="48.6" y="106.9">1</text>
<text x="50.8" y="106.9">4C</text>
<text x="75.1" y="105.3">3</text>
<text x="81.3" y="105.3">2</text>
<text x="196.2" y="106">31</text>
<text x="204.5" y="106">26</text>
<text x="214.8" y="106">27</text>
<text x="221.1" y="106">14</text>
<text x="227.3" y="106">25</text>
<text x="233.5" y="106">24</text>
<text x="239.7" y="106">10</text>
<text x="245.9" y="106">11</text>
<text x="355.3" y="106.3">RSW</text>
<text x="371.9" y="106.3">FSW</text>
<text x="403.1" y="106.3">REV</text>
<text x="427" y="106.3">E</text>
<text x="29.6" y="112.2">2</text>
<text x="35.3" y="113.5" transform="rotate(90 35.3 113.5)">50A LUG J/B</text>
<text x="39.9" y="112.2">2</text>
<text x="50.3" y="112.2">2</text>
<text x="71.1" y="113.1" transform="rotate(90 71.1 113.1)">7. 5A GAUGE</text>
<text x="158.6" y="110.5">C12</text>
<text x="158.6" y="112.6">COMBINATION METER</text>
<text x="197" y="109">MPX</text>
<text x="206.2" y="109">IG</text>
<text x="216" y="109">IG3</text>
<text x="221.3" y="109">MPX2</text>
<text x="228.6" y="109">UP</text>
<text x="233.4" y="109">DOWN</text>
<text x="240.4" y="109">OPN</text>
<text x="246.8" y="109">CLS</text>
<text x="355.6" y="109.4">4</text>
<text x="372.1" y="109.4">3</text>
<text x="403.1" y="109.4">2</text>
<text x="425.9" y="109.4">5</text>
<text x="45.6" y="114.4" transform="rotate(90 45.6 114.4)">80A P–J/B</text>
<text x="56" y="114.3" transform="rotate(90 56 114.3)">80A D–J/B</text>
<text x="116.5" y="114.3">1</text>
<text x="122.7" y="114.3">5</text>
<text x="126.9" y="119.1">P–IG1</text>
<text x="173.7" y="118">MULTI–DISPLAY</text>
<text x="29.6" y="126">1</text>
<text x="39.9" y="126">1</text>
<text x="50.3" y="126">1</text>
<text x="116.5" y="126">2</text>
<text x="122.7" y="126">3</text>
<text x="126.9" y="121.2">RELAY</text>
<text x="228" y="124.9">GND</text>
<text x="355.1" y="124.1" transform="rotate(90 355.1 124.1)">(∗1)</text>
<text x="357.8" y="124.1" transform="rotate(90 357.8 124.1)">L–B</text>
<text x="374.3" y="124" transform="rotate(90 374.3 124)">L–O</text>
<text x="405.4" y="123.9" transform="rotate(90 405.4 123.9)">L–W</text>
<text x="428.1" y="123.8" transform="rotate(90 428.1 123.8)">W–B</text>
<text x="29.6" y="130.9">2</text>
<text x="73.4" y="131.1">1 DE</text>
<text x="79.6" y="131.1">8 DG</text>
<text x="114.8" y="131.1">8 PG</text>
<text x="176.2" y="128.3">CPU</text>
<text x="207.2" y="127.6">O 6</text>
<text x="207.2" y="129.7">OVERHEAD J/B</text>
<text x="228.2" y="128">1</text>
<text x="35.3" y="133.3" transform="rotate(90 35.3 133.3)">140A ALT</text>
<text x="230.4" y="136.2" transform="rotate(90 230.4 136.2)">W–B</text>
<text x="263.5" y="136.2" transform="rotate(90 263.5 136.2)">W–B</text>
<text x="402.9" y="136.4" transform="rotate(90 402.9 136.4)">J/B ECU&lt;2–48&gt;</text>
<text x="405" y="136.4" transform="rotate(90 405 136.4)">From Luggage Room</text>
<text x="77.3" y="143.6" transform="rotate(90 77.3 143.6)">Y</text>
<text x="29.6" y="144.6">1</text>
<text x="65.7" y="149.5" transform="rotate(90 65.7 149.5)">CONNECTOR</text>
<text x="67.8" y="149.5" transform="rotate(90 67.8 149.5)">JUNCTION</text>
<text x="159.9" y="144.6">1</text>
<text x="167.3" y="144.6">11</text>
<text x="176.5" y="144.6">2</text>
<text x="184.7" y="144.6">3</text>
<text x="226" y="147.6">6</text>
<text x="228.9" y="147.6">II1</text>
<text x="259.1" y="147.6">3</text>
<text x="262" y="147.6">II2</text>
<text x="352.5" y="147.6">18 BH1</text>
<text x="370" y="147.6">3</text>
<text x="372.4" y="147.6">IC1</text>
<text x="27.9" y="151.8">1</text>
<text x="30.2" y="151.8">4A</text>
<text x="70.9" y="150.6" transform="rotate(90 70.9 150.6)">J17</text>
<text x="70.9" y="154.6" transform="rotate(90 70.9 154.6)">A</text>
<text x="73.7" y="153.8">C</text>
<text x="76.2" y="153.8">B</text>
<text x="162.1" y="151.9" transform="rotate(90 162.1 151.9)">Y</text>
<text x="170.4" y="150.7" transform="rotate(90 170.4 150.7)">W–B</text>
<text x="180.4" y="155.1" transform="rotate(90 180.4 155.1)">System(J/B ECU)&lt;2–25&gt;&lt;2–26&gt;</text>
<text x="182.4" y="155.1" transform="rotate(90 182.4 155.1)">See Multiplex Communication</text>
<text x="346.9" y="153.9" transform="rotate(90 346.9 153.9)">[REAR SEAT CONTROL SW]</text>
<text x="348.9" y="153.9" transform="rotate(90 348.9 153.9)">REAR SUNSHADE SW</text>
<text x="351" y="153.9" transform="rotate(90 351 153.9)">R29</text>
<text x="355.1" y="153.1" transform="rotate(90 355.1 153.1)">(∗1)</text>
<text x="357.8" y="153.1" transform="rotate(90 357.8 153.1)">L–B</text>
<text x="374.3" y="153" transform="rotate(90 374.3 153)">L–O</text>
<text x="31.8" y="157.2" transform="rotate(90 31.8 157.2)">B–L</text>
<text x="70.9" y="157.1" transform="rotate(90 70.9 157.1)">,</text>
<text x="70.9" y="159" transform="rotate(90 70.9 159)">J18</text>
<text x="83.5" y="156.9" transform="rotate(90 83.5 156.9)">W–B</text>
<text x="118.7" y="156.9" transform="rotate(90 118.7 156.9)">W–B</text>
<text x="354.6" y="159.8">16</text>
<text x="372.1" y="159.8">7</text>
<text x="376.4" y="158.7" transform="rotate(90 376.4 158.7)">SUNSHADE SW</text>
<text x="378.4" y="158.7" transform="rotate(90 378.4 158.7)">REAR</text>
<text x="380.4" y="158.7" transform="rotate(90 380.4 158.7)">T 7</text>
<text x="70.9" y="162.9" transform="rotate(90 70.9 162.9)">B</text>
<text x="73.7" y="162.9">C</text>
<text x="76.2" y="162.9">A</text>
<text x="166.5" y="162.8">6</text>
<text x="168.8" y="162.8">PF</text>
<text x="230.4" y="165.2" transform="rotate(90 230.4 165.2)">W–B</text>
<text x="263.5" y="165.2" transform="rotate(90 263.5 165.2)">W–B</text>
<text x="355.4" y="162.8">ECU</text>
<text x="428.1" y="167.2" transform="rotate(90 428.1 167.2)">W–B</text>
<text x="438.4" y="167.2" transform="rotate(90 438.4 167.2)">W–B</text>
<text x="36.2" y="171.8">BATTERY</text>
<text x="77.3" y="170.5" transform="rotate(90 77.3 170.5)">Y</text>
<text x="165.6" y="172.5">15</text>
<text x="168.8" y="172.5">PF</text>
<text x="355.1" y="172.8" transform="rotate(90 355.1 172.8)">(∗1)</text>
<text x="355.6" y="171.5">7</text>
<text x="356.6" y="168.3">E</text>
<text x="357.8" y="172.4" transform="rotate(90 357.8 172.4)">W–B</text>
<text x="372.1" y="171.5">6</text>
<text x="374.3" y="171.4" transform="rotate(90 374.3 171.4)">W–B</text>
<text x="170.4" y="175.5" transform="rotate(90 170.4 175.5)">W–B</text>
<text x="355.1" y="179" transform="rotate(90 355.1 179)">(∗1)</text>
<text x="357.8" y="178.6" transform="rotate(90 357.8 178.6)">W–B</text>
<text x="384.3" y="176.6">W–B</text>
<text x="384.7" y="179.2">(∗1)</text>
<text x="397.3" y="178">BH1</text>
<text x="398" y="175.4">10</text>
<text x="412.3" y="176.6">W–B</text>
<text x="412.6" y="179.2">(∗1)</text>
<text x="423.6" y="176.4">A</text>
<text x="425.7" y="174.3">A</text>
<text x="430.3" y="176.4">A</text>
<text x="431.1" y="179.4">J24</text>
<text x="67" y="185.3">Left side of</text>
<text x="82.1" y="185.7">IG</text>
<text x="117.6" y="185.7">II</text>
<text x="121.6" y="185.3">Right side of</text>
<text x="158.8" y="185.3">Cowl side</text>
<text x="169" y="185.7">IK</text>
<text x="216.7" y="185.3">Right side of</text>
<text x="229.3" y="185.7">II</text>
<text x="251.8" y="185.3">Cowl side</text>
<text x="262.1" y="185.7">IK</text>
<text x="341.5" y="185.3">Rear passenger</text>
<text x="356.1" y="185.7">BP</text>
<text x="372.9" y="185.7">IK</text>
<text x="377.2" y="185.3">Cowl side</text>
<text x="417" y="185.3">Quarter</text>
<text x="426.3" y="185.7">BM</text>
<text x="431.1" y="181.4">JUNCTION</text>
<text x="431.1" y="183.4">CONNECTOR</text>
<text x="67" y="187.3">instrument panel</text>
<text x="121.6" y="187.3">shift lever</text>
<text x="158.8" y="187.3">panel RH</text>
<text x="216.7" y="187.3">shift lever</text>
<text x="251.8" y="187.3">panel RH</text>
<text x="341.5" y="187.3">LH seat back</text>
<text x="377.2" y="187.3">panel RH</text>
<text x="417" y="187.3">panel LH</text>
</g>
</svg>
